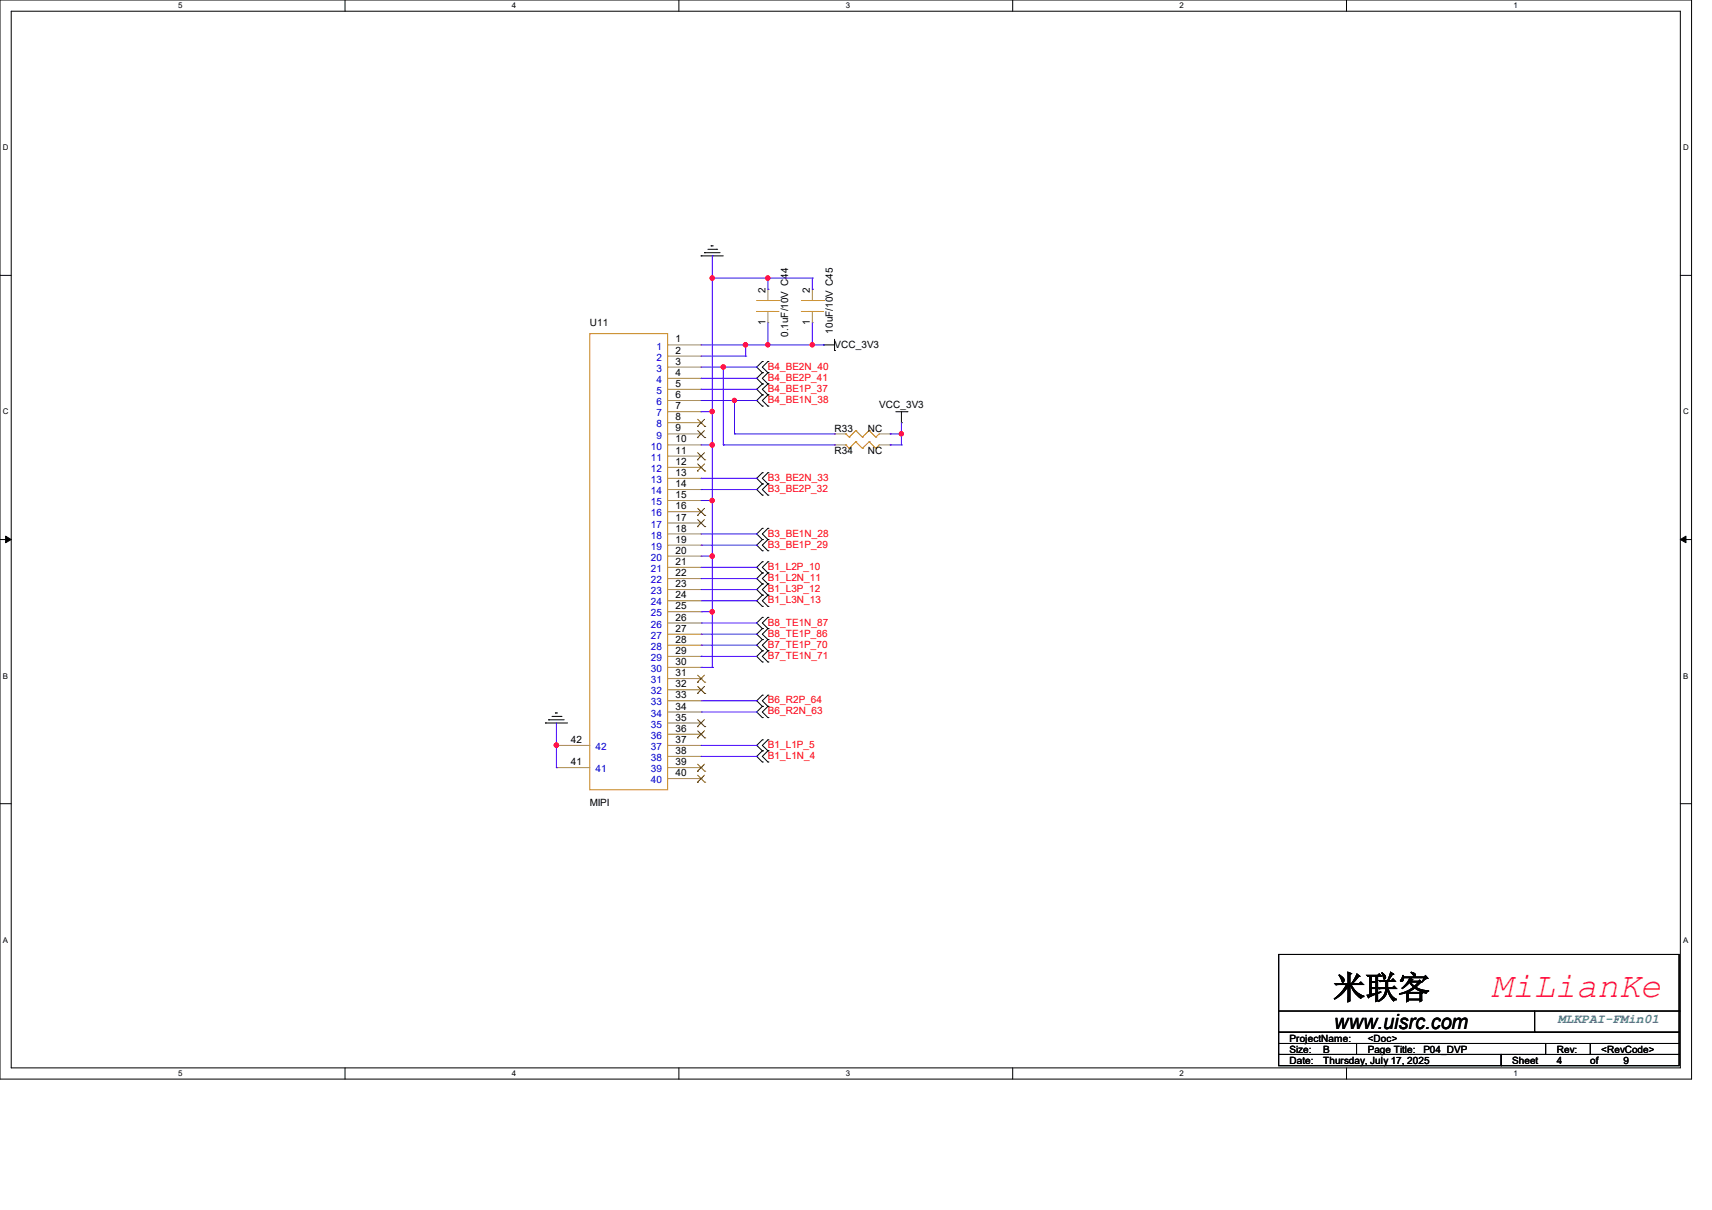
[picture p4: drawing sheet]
<svg xmlns="http://www.w3.org/2000/svg" width="297mm" height="210mm" viewBox="0 0 297 210" stroke-linecap="round" stroke-linejoin="round" font-family="sans-serif">
<g fill="none" stroke="#000" stroke-width=".17">
<path d="M0 0h293.5v187.3h-293.5zM1.9 1.9h289.6v183.4h-289.6zM59.9 0v1.9M117.8 0v1.9M175.7 0v1.9M233.6 0v1.9M0 47.8h1.9M121.6 44.4h.1M121.6 44.4h3.9M122.2 43.9h.1M122.2 43.9h2.7M122.8 43.3h1.5"/>
<path d="M123.4 42.7h.1M123.4 42.7h.3M124.3 43.3h.1M142.9 59.9h.1M142.9 59.9h1.9M144.8 58.9v1.9M291.5 47.8h2M132.2 62.7h.1M132.2 64.7h.1M132.2 66.6h.1M132.2 68.5h.1M132.2 70.5h.1"/>
<path d="M132.2 62.7l-.9 1 .9 1M132.2 64.7l-.9 1 .9 .9M132.2 66.6l-.9 1 .9 .9M132.2 68.5l-.9 1 .9 1M133.2 64.7h.1M133.2 62.7h.1M133.2 66.6h.1M133.2 68.5h.1M133.2 70.5h.1M133.2 62.7l-1 1 1 1M133.2 64.7l-1 1 1 .9M133.2 66.6l-1 1 1 .9"/>
<path d="M133.2 68.5l-1 1 1 1M144.8 60.8h.1M155.4 71.5h2M156.4 73.4h.1M156.4 71.5v1.9M157.4 71.5h.1M0 93.6h1.9M1 93l.9 .6-.9 .6zM132.2 99.4h.1M132.2 97.5h.1M132.2 91.7h.1M132.2 93.6h.1"/>
<path d="M132.2 95.6h.1M132.2 84h.1M132.2 85.9h.1M132.2 82h.1M132.2 99.4l-.9 1 .9 .9M132.2 97.5l-.9 1 .9 .9M132.2 91.7l-.9 1 .9 .9M132.2 93.6l-.9 1 .9 1M132.2 84l-.9 1 .9 .9M132.2 82l-.9 1 .9 1M133.2 99.4h.1M133.2 97.5h.1"/>
<path d="M133.2 93.6h.1M133.2 91.7h.1M133.2 95.6h.1M133.2 85.9h.1M133.2 84h.1M133.2 82h.1M133.2 99.4l-1 1 1 .9M133.2 97.5l-1 1 1 .9M133.2 91.7l-1 1 1 .9M133.2 93.6l-1 1 1 1M133.2 84l-1 1 1 .9M133.2 82l-1 1 1 1"/>
<path d="M291.5 93.6l1-.6v1.2zM291.5 93.6h2M132.2 101.3h.1M132.2 103.3h.1M132.2 105.2h.1M132.2 109.1h.1M132.2 111h.1M132.2 107.1h.1M132.2 112.9h.1M132.2 114.9h.1M132.2 101.3l-.9 1 .9 1M132.2 103.3l-.9 1 .9 .9"/>
<path d="M132.2 109.1l-.9 1 .9 .9M132.2 107.1l-.9 1 .9 1M132.2 111l-.9 1 .9 .9M132.2 112.9l-.9 1 .9 1M133.2 103.3h.1M133.2 101.3h.1M133.2 105.2h.1M133.2 111h.1M133.2 109.1h.1M133.2 107.1h.1M133.2 112.9h.1M133.2 114.9h.1"/>
<path d="M133.2 101.3l-1 1 1 1M133.2 103.3l-1 1 1 .9M133.2 109.1l-1 1 1 .9M133.2 107.1l-1 1 1 1M133.2 111l-1 1 1 .9M133.2 112.9l-1 1 1 1M0 139.5h1.9M94.6 125.5h.1M94.6 125.5h3.9M95.2 124.9h.1M95.2 124.9h2.7M95.8 124.3h1.5"/>
<path d="M96.4 123.7h.1M96.4 123.7h.3M97.3 124.3h.1M132.2 120.6h.1M132.2 122.6h.1M132.2 124.5h.1M132.2 130.3h.1M132.2 128.4h.1M132.2 132.2h.1M132.2 120.6l-.9 1 .9 1M132.2 122.6l-.9 1 .9 .9M132.2 128.4l-.9 1 .9 .9"/>
<path d="M132.2 130.3l-.9 1 .9 .9M133.2 122.6h.1M133.2 120.6h.1M133.2 124.5h.1M133.2 128.4h.1M133.2 130.3h.1M133.2 132.2h.1M133.2 120.6l-1 1 1 1M133.2 122.6l-1 1 1 .9M133.2 128.4l-1 1 1 .9M133.2 130.3l-1 1 1 .9M291.5 139.5h2"/>
<path d="M221.8 165.7h69.5v13.5h-69.5zM221.8 179.2h69.5v1.9h-69.5zM221.8 175.5h69.5M266.2 179.2h.1M266.2 175.5v3.7M291.3 175.5h.1M59.9 185.3v2M117.8 185.3v2M175.7 185.3v2M221.8 181.1h13.5v1.9h-13.5zM221.8 183h38.6v2h-38.6zM233.6 185.3v2"/>
<path d="M235.3 181.1h32.8v1.9h-32.8zM260.4 183h30.9v2h-30.9zM275.9 181.1h15.4v1.9h-15.4z"/>
</g>
<path d="M1 93l.9 .6-.9 .6zM291.5 93.6l1-.6v1.2z" fill="#000"/>
<g fill="none" stroke="#cc8006" stroke-width=".17">
<path d="M102.3 57.9h13.5v79.2h-13.5zM131.3 54.1h.1M131.3 54.1h3.8M131.3 52.2h3.8M132.5 52.2h.1M134.2 54.1h.1M134.2 52.2h.1M135.1 52.2h.1M139 54.1h.1M139 54.1h3.9M139 52.2h3.9M140.2 52.2h.1"/>
<path d="M141.9 54.1h.1M141.9 52.2h.1M142.9 52.2h.1M146.7 77.2h.1M146.7 75.3h.1M146.7 77.2l.6 .6M146.7 75.3l.6 .6M147.3 77.8h.1M147.3 75.9h.1M148.5 76.7h.1M148.5 74.7h.1M148.5 76.7l1.1 1.1"/>
<path d="M148.5 76.7l-1.2 1.1M148.5 74.7l1.1 1.2M148.5 74.7l-1.2 1.2M149.6 77.8h.1M149.6 75.9h.1M150.8 76.7h.1M150.8 74.7h.1M150.8 76.7l1.1 1.1M150.8 76.7l-1.2 1.1M150.8 74.7l1.1 1.2M150.8 74.7l-1.2 1.2M151.9 77.8h.1"/>
<path d="M151.9 75.9h.1M152.5 77.2l-.6 .6M152.5 75.3l-.6 .6"/>
</g>
<g fill="none" stroke="#a84" stroke-width=".17">
<path d="M115.8 59.9h5.8M121.6 59.9h.1M133.2 56h.1M133.2 50.2h.1M133.2 50.2v2M133.2 54.1v1.9M140.9 56h.1M140.9 50.2h.1M140.9 50.2v2M140.9 54.1v1.9M115.8 77.2h5.8M115.8 75.3h5.8"/>
<path d="M115.8 79.2h5.8M115.8 61.8h5.8M115.8 63.7h5.8M115.8 65.7h5.8M115.8 67.6h5.8M115.8 69.5h5.8M115.8 71.5h5.8M115.8 73.4h5.8M121.6 77.2h.1M121.6 79.2h.1M121.6 61.8h.1M121.6 63.7h.1"/>
<path d="M121.6 65.7h.1M121.6 67.6h.1M121.6 69.5h.1M121.6 71.5h.1M121.6 73.4h.1M121.6 75.3h.1M144.8 77.2h.1M144.8 75.3h.1M144.8 77.2h1.9M144.8 75.3h1.9M152.5 77.2h1.9M152.5 75.3h1.9"/>
<path d="M154.4 77.2h.1M154.4 75.3h.1M115.8 81.1h5.8M115.8 83h5.8M115.8 85h5.8M115.8 86.9h5.8M115.8 88.8h5.8M115.8 90.8h5.8M115.8 92.7h5.8M115.8 94.6h5.8M115.8 96.5h5.8M115.8 98.5h5.8"/>
<path d="M121.6 81.1h.1M121.6 83h.1M121.6 85h.1M121.6 86.9h.1M121.6 88.8h.1M121.6 90.8h.1M121.6 92.7h.1M121.6 94.6h.1M121.6 96.5h.1M121.6 98.5h.1M115.8 100.4h5.8M115.8 102.3h5.8"/>
<path d="M115.8 104.3h5.8M115.8 106.2h5.8M115.8 108.1h5.8M115.8 110.1h5.8M115.8 112h5.8M115.8 113.9h5.8M115.8 115.8h5.8M115.8 117.8h5.8M115.8 119.7h5.8M121.6 100.4h.1M121.6 102.3h.1M121.6 104.3h.1"/>
<path d="M121.6 106.2h.1M121.6 108.1h.1M121.6 110.1h.1M121.6 112h.1M121.6 113.9h.1M121.6 115.8h.1M121.6 117.8h.1M121.6 119.7h.1M96.5 133.2h.1M96.5 129.4h.1M96.5 129.4h5.8M96.5 133.2h5.8"/>
<path d="M115.8 121.6h5.8M115.8 123.6h5.8M115.8 125.5h5.8M115.8 127.4h5.8M115.8 129.4h5.8M115.8 131.3h5.8M115.8 133.2h5.8M115.8 135.1h5.8M121.6 121.6h.1M121.6 123.6h.1M121.6 125.5h.1M121.6 127.4h.1"/>
<path d="M121.6 129.4h.1M121.6 131.3h.1M121.6 133.2h.1M121.6 135.1h.1"/>
</g>
<g fill="none" stroke="#804000" stroke-width=".17">
<path d="M121 79.8h.1M121 74h.1M121 75.9h.1M121 78.6l1.3 1.2M121 72.8l1.3 1.2M121 74.7l1.3 1.2M122.2 78.6l-1.2 1.2M122.2 72.8l-1.2 1.2M122.2 74.7l-1.2 1.2M122.3 79.8h.1M122.3 74h.1M122.3 75.9h.1"/>
<path d="M121 81.7h.1M121 89.5h.1M121 91.4h.1M121 80.5l1.3 1.2M121 88.2l1.3 1.3M121 90.2l1.3 1.2M122.2 80.5l-1.2 1.2M122.2 88.2l-1.2 1.3M122.2 90.2l-1.2 1.2M122.3 81.7h.1M122.3 89.5h.1M122.3 91.4h.1"/>
<path d="M121 118.4h.1M121 117.2l1.3 1.2M121 119.1l1.3 1.3M122.2 117.2l-1.2 1.2M122.2 119.1l-1.2 1.3M122.3 118.4h.1M121 120.4h.1M121 126.1h.1M121 128.1h.1M121 133.9h.1M121 135.8h.1M121 124.9l1.3 1.2"/>
<path d="M121 126.8l1.3 1.3M121 132.6l1.3 1.3M121 134.5l1.3 1.3M122.2 124.9l-1.2 1.2M122.2 126.8l-1.2 1.3M122.2 132.6l-1.2 1.3M122.2 134.5l-1.2 1.3M122.3 120.4h.1M122.3 126.1h.1M122.3 128.1h.1M122.3 133.9h.1M122.3 135.8h.1"/>
</g>
<path d="M121.6 59.9h7.8M129.4 59.9h.1M129.4 59.9v1.9M121.6 61.8h7.8M129.4 61.8h.1" fill="none" stroke="#4200ff" stroke-width=".17"/>
<circle cx="129.3" cy="59.8" r=".37" fill="#f00"/>
<circle cx="129.3" cy="59.8" r=".37" fill="none" stroke="#f00" stroke-width=".17"/>
<path d="M123.6 44.4h.1M123.6 44.4v3.9M129.4 59.9h3.8M133.2 59.9h.1M121.6 96.5h2M123.6 96.5h.1M123.6 96.5v19.3M121.6 115.8h2M121.6 106.2h2M123.6 115.8h.1M123.6 106.2h.1" fill="none" stroke="#4200ff" stroke-width=".17"/>
<circle cx="123.5" cy="106.2" r=".37" fill="#f00"/>
<circle cx="123.5" cy="106.2" r=".37" fill="none" stroke="#f00" stroke-width=".17"/>
<path d="M121.6 86.9h2M123.6 86.9h.1M123.6 96.5h.1M123.6 86.9v9.6" fill="none" stroke="#4200ff" stroke-width=".17"/>
<circle cx="123.5" cy="86.9" r=".37" fill="#f00"/>
<circle cx="123.5" cy="86.9" r=".37" fill="none" stroke="#f00" stroke-width=".17"/>
<circle cx="123.5" cy="96.5" r=".37" fill="#f00"/>
<circle cx="123.5" cy="96.5" r=".37" fill="none" stroke="#f00" stroke-width=".17"/>
<path d="M121.6 77.2h2M121.6 71.5h2M123.6 77.2h.1M123.6 71.5h.1M123.6 71.5v15.4M123.6 86.9h.1" fill="none" stroke="#4200ff" stroke-width=".17"/>
<circle cx="123.5" cy="77.2" r=".37" fill="#f00"/>
<circle cx="123.5" cy="77.2" r=".37" fill="none" stroke="#f00" stroke-width=".17"/>
<path d="M96.5 129.4h.1M96.5 125.5v3.9" fill="none" stroke="#4200ff" stroke-width=".17"/>
<circle cx="96.5" cy="129.3" r=".38" fill="#f00"/>
<circle cx="96.5" cy="129.3" r=".38" fill="none" stroke="#f00" stroke-width=".17"/>
<path d="M133.2 59.9h.1M133.2 56v3.9M96.5 133.2h.1M96.5 129.4v3.8" fill="none" stroke="#4200ff" stroke-width=".17"/>
<circle cx="133.2" cy="59.8" r=".36" fill="#f00"/>
<circle cx="133.2" cy="59.8" r=".36" fill="none" stroke="#f00" stroke-width=".17"/>
<path d="M133.2 59.9h7.7M140.9 59.9h.1" fill="none" stroke="#4200ff" stroke-width=".17"/>
<circle cx="140.9" cy="59.8" r=".36" fill="#f00"/>
<circle cx="140.9" cy="59.8" r=".36" fill="none" stroke="#f00" stroke-width=".17"/>
<path d="M123.6 48.3h9.6M133.2 48.3h.1M133.2 50.2h.1M133.2 48.3v1.9M140.9 59.9h.1M140.9 56v3.9" fill="none" stroke="#4200ff" stroke-width=".17"/>
<circle cx="133.2" cy="48.3" r=".37" fill="#f00"/>
<circle cx="133.2" cy="48.3" r=".37" fill="none" stroke="#f00" stroke-width=".17"/>
<path d="M123.6 48.3v23.2M123.6 71.5h.1" fill="none" stroke="#4200ff" stroke-width=".17"/>
<circle cx="123.5" cy="48.3" r=".37" fill="#f00"/>
<circle cx="123.5" cy="48.3" r=".37" fill="none" stroke="#f00" stroke-width=".17"/>
<circle cx="123.5" cy="71.4" r=".37" fill="#f00"/>
<circle cx="123.5" cy="71.4" r=".37" fill="none" stroke="#f00" stroke-width=".17"/>
<g fill="none" stroke="#4200ff" stroke-width=".17">
<path d="M133.2 48.3h7.7M140.9 48.3h.1M140.9 50.2h.1M140.9 48.3v1.9M121.6 63.7h3.9M121.6 65.7h9.7M121.6 67.6h9.7M121.6 69.5h5.8M125.5 63.7h.1M125.5 77.2h.1M125.5 63.7v13.5M127.4 69.5h.1"/>
<path d="M131.3 65.7h.1M131.3 67.6h.1M121.6 83h9.7M121.6 85h9.7M121.6 92.7h9.7M121.6 94.6h9.7M121.6 98.5h9.7M131.3 83h.1M131.3 85h.1M131.3 92.7h.1M131.3 94.6h.1M131.3 98.5h.1"/>
<path d="M121.6 100.4h9.7M121.6 102.3h9.7M121.6 104.3h9.7M121.6 108.1h9.7M121.6 110.1h9.7M131.3 100.4h.1M131.3 102.3h.1M131.3 104.3h.1M131.3 108.1h.1M131.3 110.1h.1M121.6 121.6h9.7M121.6 123.6h9.7"/>
<path d="M121.6 129.4h9.7M121.6 131.3h9.7M131.3 121.6h.1M131.3 123.6h.1M131.3 129.4h.1M131.3 131.3h.1"/>
</g>
<circle cx="125.5" cy="63.7" r=".37" fill="#f00"/>
<circle cx="125.5" cy="63.7" r=".37" fill="none" stroke="#f00" stroke-width=".17"/>
<path d="M125.5 77.2h19.3M125.5 63.7h5.8M127.4 75.3h.1M127.4 69.5v5.8M131.3 63.7h.1M144.8 77.2h.1" fill="none" stroke="#4200ff" stroke-width=".17"/>
<circle cx="127.4" cy="69.5" r=".36" fill="#f00"/>
<circle cx="127.4" cy="69.5" r=".36" fill="none" stroke="#f00" stroke-width=".17"/>
<path d="M127.4 75.3h17.4M127.4 69.5h3.9M131.3 69.5h.1M144.8 75.3h.1M156.4 75.3h.1M156.4 73.4v1.9" fill="none" stroke="#4200ff" stroke-width=".17"/>
<circle cx="156.4" cy="75.3" r=".36" fill="#f00"/>
<circle cx="156.4" cy="75.3" r=".36" fill="none" stroke="#f00" stroke-width=".17"/>
<path d="M140.9 59.9h2M142.9 59.9h.1M154.4 75.3h.1M154.4 77.2h.1M154.4 75.3h2v1.9M154.4 77.2h2M156.4 77.2h.1M121.6 113.9h.1M121.6 112h9.7M121.6 113.9h9.7M131.3 112h.1" fill="none" stroke="#4200ff" stroke-width=".17"/>
<circle cx="129.3" cy="59.8" r=".37" fill="#f00"/>
<circle cx="129.3" cy="59.8" r=".37" fill="none" stroke="#f00" stroke-width=".17"/>
<circle cx="123.5" cy="106.2" r=".37" fill="#f00"/>
<circle cx="123.5" cy="106.2" r=".37" fill="none" stroke="#f00" stroke-width=".17"/>
<circle cx="123.5" cy="86.9" r=".37" fill="#f00"/>
<circle cx="123.5" cy="86.9" r=".37" fill="none" stroke="#f00" stroke-width=".17"/>
<circle cx="123.5" cy="96.5" r=".37" fill="#f00"/>
<circle cx="123.5" cy="96.5" r=".37" fill="none" stroke="#f00" stroke-width=".17"/>
<circle cx="123.5" cy="77.2" r=".37" fill="#f00"/>
<circle cx="123.5" cy="77.2" r=".37" fill="none" stroke="#f00" stroke-width=".17"/>
<circle cx="96.5" cy="129.3" r=".38" fill="#f00"/>
<circle cx="96.5" cy="129.3" r=".38" fill="none" stroke="#f00" stroke-width=".17"/>
<circle cx="133.2" cy="59.8" r=".36" fill="#f00"/>
<circle cx="133.2" cy="59.8" r=".36" fill="none" stroke="#f00" stroke-width=".17"/>
<circle cx="140.9" cy="59.8" r=".36" fill="#f00"/>
<circle cx="140.9" cy="59.8" r=".36" fill="none" stroke="#f00" stroke-width=".17"/>
<circle cx="133.2" cy="48.3" r=".37" fill="#f00"/>
<circle cx="133.2" cy="48.3" r=".37" fill="none" stroke="#f00" stroke-width=".17"/>
<circle cx="123.5" cy="48.3" r=".37" fill="#f00"/>
<circle cx="123.5" cy="48.3" r=".37" fill="none" stroke="#f00" stroke-width=".17"/>
<circle cx="123.5" cy="71.4" r=".37" fill="#f00"/>
<circle cx="123.5" cy="71.4" r=".37" fill="none" stroke="#f00" stroke-width=".17"/>
<circle cx="125.5" cy="63.7" r=".37" fill="#f00"/>
<circle cx="125.5" cy="63.7" r=".37" fill="none" stroke="#f00" stroke-width=".17"/>
<circle cx="127.4" cy="69.5" r=".36" fill="#f00"/>
<circle cx="127.4" cy="69.5" r=".36" fill="none" stroke="#f00" stroke-width=".17"/>
<circle cx="156.4" cy="75.3" r=".36" fill="#f00"/>
<circle cx="156.4" cy="75.3" r=".36" fill="none" stroke="#f00" stroke-width=".17"/>
<text font-size="6.1" fill="#ff0080" x="258.7" y="173">MiLianKe</text>
<text font-size="5.6" x="231.3" y="173.3">米联客</text>
<text font-size="3.6" x="231.5" y="178.6">www.uisrc.com</text>
<text font-size="2.3" fill="#408080" x="270.3" y="177.6">MLKPAI-FMin01</text>
<g font-size="1.7">
<text x="132.8" y="50.8" transform="rotate(-90 132.8 50.8)">2</text>
<text x="140.5" y="50.8" transform="rotate(-90 140.5 50.8)">2</text>
<text x="102.3" y="56.6">U11</text>
<text x="117.2" y="59.4">1</text>
<text x="132.8" y="56.4" transform="rotate(-90 132.8 56.4)">1</text>
<text x="136.7" y="58.5" transform="rotate(-90 136.7 58.5)">0.1uF/10V C44</text>
<text x="140.5" y="56.4" transform="rotate(-90 140.5 56.4)">1</text>
<text x="144.5" y="57.9" transform="rotate(-90 144.5 57.9)">10uF/10V C45</text>
<text x="117.2" y="61.4">2</text>
<text x="117.2" y="63.3">3</text>
<text x="117.2" y="65.2">4</text>
<text x="144.8" y="60.3">VCC_3V3</text>
<text x="117.2" y="67.1">5</text>
<text x="117.2" y="69.1">6</text>
<text x="117.2" y="71">7</text>
<text x="152.5" y="70.7">VCC_3V3</text>
<text x="117.2" y="76.8">10</text>
<text x="117.2" y="72.9">8</text>
<text x="117.2" y="74.9">9</text>
<text x="144.8" y="75">R33</text>
<text x="150.6" y="75">NC</text>
<text x="117.2" y="78.7">11</text>
<text x="117.2" y="80.7">12</text>
<text x="117.2" y="82.6">13</text>
<text x="144.8" y="78.8">R34</text>
<text x="150.6" y="78.8">NC</text>
<text x="117.2" y="84.5">14</text>
<text x="117.2" y="86.4">15</text>
<text x="117.2" y="88.4">16</text>
<text x="117.2" y="90.3">17</text>
<text x="117.2" y="92.2">18</text>
<text x="117.2" y="94.2">19</text>
<text x="117.2" y="96.1">20</text>
<text x="117.2" y="98">21</text>
<text x="117.2" y="100">22</text>
<text x="117.2" y="101.9">23</text>
<text x="117.2" y="103.8">24</text>
<text x="117.2" y="105.7">25</text>
<text x="117.2" y="107.7">26</text>
<text x="117.2" y="109.6">27</text>
<text x="117.2" y="111.5">28</text>
<text x="117.2" y="113.5">29</text>
<text x="117.2" y="115.4">30</text>
<text x="117.2" y="117.3">31</text>
<text x="117.2" y="119.3">32</text>
<text x="117.2" y="121.2">33</text>
<text x="117.2" y="123.1">34</text>
<text x="117.2" y="125.1">35</text>
<text x="99" y="128.9">42</text>
<text x="117.2" y="127">36</text>
<text x="117.2" y="128.9">37</text>
<text x="117.2" y="130.9">38</text>
<text x="99" y="132.8">41</text>
<text x="117.2" y="132.8">39</text>
<text x="117.2" y="134.7">40</text>
<text x="102.3" y="139.8">MIPI</text>
<text x="223.7" y="184.6">Date:</text>
<text x="223.7" y="180.8">ProjectName:</text>
<text x="223.7" y="182.7">Size:</text>
<text x="229.5" y="182.7">B</text>
<text x="229.5" y="184.6">Thursday, July 17, 2025</text>
<text x="237.3" y="182.7">Page Title:</text>
<text x="237.3" y="180.8">&lt;Doc&gt;</text>
<text x="246.9" y="182.7">P04_DVP</text>
<text x="262.3" y="184.6">Sheet</text>
<text x="270.1" y="182.7">Rev:</text>
<text x="270.1" y="184.6">4</text>
<text x="275.9" y="184.6">of</text>
<text x="277.8" y="182.7">&lt;RevCode&gt;</text>
<text x="281.6" y="184.6">9</text>
</g>
<g font-size="1.7" fill="#00c">
<text x="113.9" y="60.7">1</text>
<text x="113.9" y="62.6">2</text>
<text x="113.9" y="64.5">3</text>
<text x="113.9" y="66.5">4</text>
<text x="113.9" y="68.4">5</text>
<text x="113.9" y="70.3">6</text>
<text x="113.9" y="72.3">7</text>
<text x="113.9" y="74.2">8</text>
<text x="113.9" y="76.1">9</text>
<text x="112.9" y="78">10</text>
<text x="112.9" y="80">11</text>
<text x="112.9" y="81.9">12</text>
<text x="112.9" y="83.8">13</text>
<text x="112.9" y="85.8">14</text>
<text x="112.9" y="87.7">15</text>
<text x="112.9" y="89.6">16</text>
<text x="112.9" y="91.6">17</text>
<text x="112.9" y="93.5">18</text>
<text x="112.9" y="95.4">19</text>
<text x="112.9" y="97.3">20</text>
<text x="112.9" y="99.3">21</text>
<text x="112.9" y="101.2">22</text>
<text x="112.9" y="103.1">23</text>
<text x="112.9" y="105.1">24</text>
<text x="112.9" y="107">25</text>
<text x="112.9" y="108.9">26</text>
<text x="112.9" y="110.9">27</text>
<text x="112.9" y="112.8">28</text>
<text x="112.9" y="114.7">29</text>
<text x="112.9" y="116.6">30</text>
<text x="112.9" y="118.6">31</text>
<text x="112.9" y="120.5">32</text>
<text x="112.9" y="122.4">33</text>
<text x="112.9" y="124.4">34</text>
<text x="103.3" y="130.2">42</text>
<text x="112.9" y="126.3">35</text>
<text x="112.9" y="128.2">36</text>
<text x="112.9" y="130.2">37</text>
<text x="103.3" y="134">41</text>
<text x="112.9" y="132.1">38</text>
<text x="112.9" y="134">39</text>
<text x="112.9" y="135.9">40</text>
</g>
<g font-size="1.7" fill="#f00">
<text x="133.2" y="64.2">B4_BE2N_40</text>
<text x="133.2" y="66.1">B4_BE2P_41</text>
<text x="133.2" y="68">B4_BE1P_37</text>
<text x="133.2" y="70">B4_BE1N_38</text>
<text x="133.2" y="83.5">B3_BE2N_33</text>
<text x="133.2" y="85.4">B3_BE2P_32</text>
<text x="133.2" y="93.1">B3_BE1N_28</text>
<text x="133.2" y="95">B3_BE1P_29</text>
<text x="133.2" y="100.8">B1_L2N_11</text>
<text x="133.2" y="98.9">B1_L2P_10</text>
<text x="133.2" y="102.8">B1_L3P_12</text>
<text x="133.2" y="104.7">B1_L3N_13</text>
<text x="133.2" y="110.5">B8_TE1P_86</text>
<text x="133.2" y="108.6">B8_TE1N_87</text>
<text x="133.2" y="112.4">B7_TE1P_70</text>
<text x="133.2" y="114.3">B7_TE1N_71</text>
<text x="133.2" y="122.1">B6_R2P_64</text>
<text x="133.2" y="124">B6_R2N_63</text>
<text x="133.2" y="129.8">B1_L1P_5</text>
<text x="133.2" y="131.7">B1_L1N_4</text>
</g>
<g font-size="1.4">
<text x="30.9" y="1.4">5</text>
<text x="88.8" y="1.4">4</text>
<text x="146.7" y="1.4">3</text>
<text x="204.6" y="1.4">2</text>
<text x="262.6" y="1.4">1</text>
<text x=".5" y="26.1">D</text>
<text x="292" y="26.1">D</text>
<text x=".5" y="71.9">C</text>
<text x="292" y="71.9">C</text>
<text x=".5" y="117.8">B</text>
<text x="292" y="117.8">B</text>
<text x=".5" y="163.6">A</text>
<text x="292" y="163.6">A</text>
<text x="30.9" y="186.8">5</text>
<text x="88.8" y="186.8">4</text>
<text x="146.7" y="186.8">3</text>
<text x="204.6" y="186.8">2</text>
<text x="262.6" y="186.8">1</text>
</g>
</svg>
